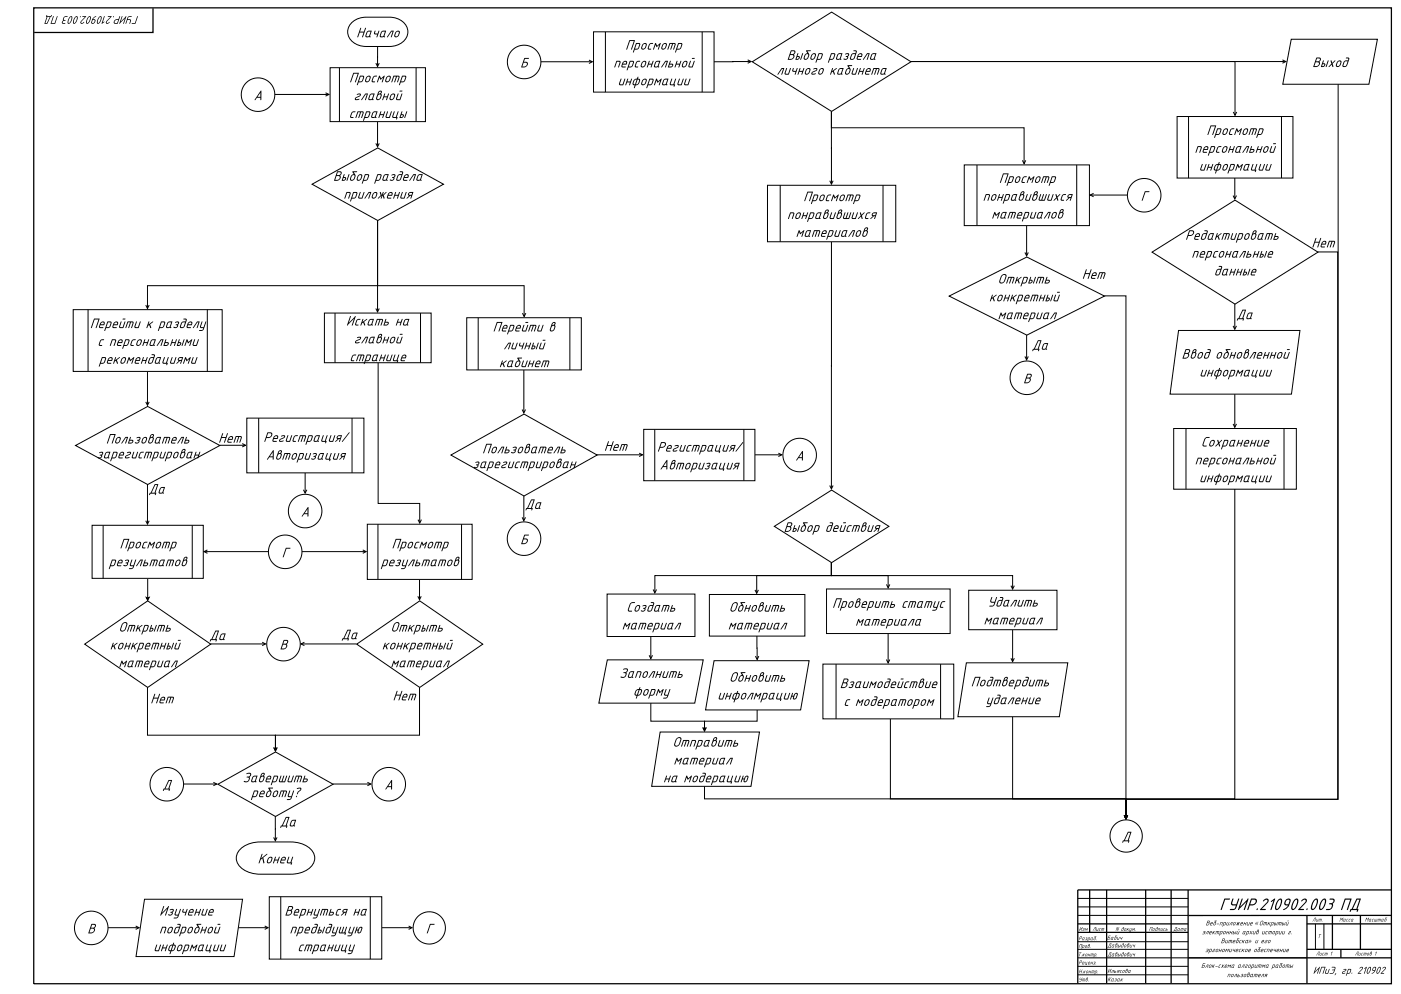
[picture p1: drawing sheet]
<svg xmlns="http://www.w3.org/2000/svg" width="838mm" height="594mm" viewBox="0 0 838 594" stroke-linecap="round" stroke-linejoin="round" font-family="sans-serif">
<g fill="none" stroke="#000" stroke-width=".76" stroke-linecap="butt">
<path d="M20 5h812v583h-812zM91 5v14h-71M651 532v25M662 532v56M685 532v56M700 532v56M710 532v56M832 532h-188v56M644 557h66M644 552h66M781 547v41M781 552h51"/>
<path d="M797 547v20M813 547v20M832 547h-122M710 572h122M781 567h51M802 567v5"/>
</g>
<g fill="none" stroke="#000" stroke-width=".6">
<path d="M767 36l2 1-2 1M768 37h-224h194v31M737 67l1 2 1-2M611 96l1 2 1-2M612 97v-21h-115v-10v43M496 108l1 2 1-2M644 537h66M644 542h66M644 547h66M786 552v15M791 552v15M644 578h66"/>
<path d="M644 567h66M644 572h137M644 563h66M644 583h66"/>
</g>
<path d="M450 37l47-30 48 30-48 30z" fill="#fff"/>
<path d="M450 37l47-30 48 30-48 30zM737 117l1 2 1-2M738 106v12" fill="none" stroke="#000" stroke-width=".6"/>
<path d="M704 70h69v36h-69z" fill="#fff"/>
<path d="M800 50v428h-127v11M704 70h69v36h-69zM711 70v36M766 70v36M672 487l1 2 1-2" fill="none" stroke="#000" stroke-width=".6"/>
<path d="M772 23h51l-5 27h-51z" fill="#fff"/>
<path d="M772 23h51l-5 27h-51zM788 151h12v327h-127v11M737 195l1 2 1-2M738 182v14M672 487l1 2 1-2" fill="none" stroke="#000" stroke-width=".6"/>
<path d="M689 151l49-31 50 31-50 31z" fill="#fff"/>
<path d="M689 151l49-31 50 31-50 31zM738 235v20M737 253l1 2 1-2" fill="none" stroke="#000" stroke-width=".6"/>
<path d="M705 198h72l-5 38h-73z" fill="#fff"/>
<path d="M705 198h72l-5 38h-73zM738 292v185h-65v12M672 487l1 2 1-2" fill="none" stroke="#000" stroke-width=".6"/>
<path d="M702 256h73v36h-73z" fill="#fff"/>
<path d="M660 177h13v312M613 213l1 2 1-2M614 200v15M702 256h73v36h-73zM709 256v36M768 256v36M672 487l1 2 1-2" fill="none" stroke="#000" stroke-width=".6"/>
<path d="M567 177l47-23 46 23-46 23z" fill="#fff"/>
<path d="M567 177l47-23 46 23-46 23zM64 554h19M81 553l2 1-2 1" fill="none" stroke="#000" stroke-width=".6"/>
<circle cx="55" cy="555" r="10" fill="#fff"/>
<g fill="none" stroke="#000" stroke-width=".6">
<path d="M142 554h18M158 553l2 1-2 1"/>
<circle cx="55" cy="555" r="10"/>
</g>
<path d="M86 537h59l-5 35h-59z" fill="#fff"/>
<path d="M86 537h59l-5 35h-59zM228 554h18M244 553l2 1-2 1" fill="none" stroke="#000" stroke-width=".6"/>
<path d="M161 536h67v37h-67z" fill="#fff"/>
<path d="M161 536h67v37h-67zM168 536v37M221 536v37" fill="none" stroke="#000" stroke-width=".6"/>
<circle cx="257" cy="555" r="10" fill="#fff"/>
<g fill="none" stroke="#000" stroke-width=".6">
<path d="M614 135v17M613 151l1 2 1-2"/>
<circle cx="257" cy="555" r="10"/>
</g>
<path d="M576 99h75v36h-75z" fill="#fff"/>
<path d="M576 99h75v36h-75zM584 99v36M644 99v36M605 376v19M604 393l1 2 1-2" fill="none" stroke="#000" stroke-width=".6"/>
<path d="M579 353h53v23h-53z" fill="#fff"/>
<path d="M579 353h53v23h-53zM531 379v17M530 394l1 2 1-2" fill="none" stroke="#000" stroke-width=".6"/>
<path d="M494 352h74v27h-74z" fill="#fff"/>
<path d="M494 352h74v27h-74zM452 392l1 2 1-2M452 380l1 14" fill="none" stroke="#000" stroke-width=".6"/>
<path d="M424 355h57v25h-57z" fill="#fff"/>
<path d="M424 355h57v25h-57zM388 392l1 2 1-2M389 380v13" fill="none" stroke="#000" stroke-width=".6"/>
<path d="M363 355h52v25h-52z" fill="#fff"/>
<path d="M363 355h52v25h-52zM532 430v47h141v12M672 487l1 2 1-2" fill="none" stroke="#000" stroke-width=".6"/>
<path d="M492 397h78v33h-78z" fill="#fff"/>
<path d="M492 397h78v33h-78zM500 397v33M562 397v33M420 435l1 2 1-2M453 424v7h-32v5" fill="none" stroke="#000" stroke-width=".6"/>
<path d="M427 395h57l-5 29h-57z" fill="#fff"/>
<path d="M427 395h57l-5 29h-57zM389 420v11h32v5M420 435l1 2 1-2" fill="none" stroke="#000" stroke-width=".6"/>
<path d="M363 394h57l-5 26h-57z" fill="#fff"/>
<path d="M363 394h57l-5 26h-57zM421 470v7h252v12M672 487l1 2 1-2" fill="none" stroke="#000" stroke-width=".6"/>
<path d="M395 438h59l-5 32h-59z" fill="#fff"/>
<path d="M395 438h59l-5 32h-59zM605 428v49h68v12M672 487l1 2 1-2" fill="none" stroke="#000" stroke-width=".6"/>
<path d="M578 396h60l-5 32h-60z" fill="#fff"/>
<path d="M225 38l1 2 1-2M226 28v11M578 396h60l-5 32h-60z" fill="none" stroke="#000" stroke-width=".6"/>
<path d="M211 13l3-2 3-1h16a9 9 0 0 1 10 12 11 11 0 0 1-10 6h-14a9 9 0 0 1-10-12z" fill="#fff"/>
<path d="M211 13l3-2 3-1h16a9 9 0 0 1 10 12 11 11 0 0 1-10 6h-14a9 9 0 0 1-10-12zM226 73v14M225 86l1 2 1-2" fill="none" stroke="#000" stroke-width=".6"/>
<path d="M197 40h57v33h-57z" fill="#fff"/>
<path d="M197 40h57v33h-57zM203 40v33M249 40v33M226 132v39h-138v13M226 132v54M226 132v39h87v18M87 182l1 2 1-2M225 184l1 2 1-2M312 187l1 2 1-2" fill="none" stroke="#000" stroke-width=".6"/>
<path d="M187 110l39-22 39 22-39 22z" fill="#fff"/>
<path d="M187 110l39-22 39 22-39 22zM226 217v84h25v11M250 311l1 2 1-2" fill="none" stroke="#000" stroke-width=".6"/>
<path d="M194 187h64v30h-64z" fill="#fff"/>
<path d="M194 187h64v30h-64zM200 187v30M251 187v30M88 222v20M87 240l1 2 1-2" fill="none" stroke="#000" stroke-width=".6"/>
<path d="M44 185h89v37h-89z" fill="#fff"/>
<path d="M44 185h89v37h-89zM53 185v37M124 185v37M313 221v25M312 245l1 2 1-2" fill="none" stroke="#000" stroke-width=".6"/>
<path d="M279 190h69v31h-69z" fill="#fff"/>
<path d="M279 190h69v31h-69zM286 190v31M341 190v31M250 356l1 2 1-2M251 346v12" fill="none" stroke="#000" stroke-width=".6"/>
<path d="M220 313h62v33h-62z" fill="#fff"/>
<path d="M220 313h62v33h-62zM226 313v33M276 313v33M199 469h22M220 468l2 1-2 1M165 488v14M164 501l1 2 1-2" fill="none" stroke="#000" stroke-width=".6"/>
<path d="M130 469l35-20 34 20-34 19z" fill="#fff"/>
<path d="M130 469l35-20 34 20-34 19z" fill="none" stroke="#000" stroke-width=".6"/>
<path d="M143 508a17 17 0 0 1 13-5h18a13 13 0 0 1 14 10 13 13 0 0 1-14 10h-18a13 13 0 0 1-15-10l1-2z" fill="#fff"/>
<path d="M131 266h15M145 265l2 1-2 1M88 289v24M87 311l1 2 1-2M143 508a17 17 0 0 1 13-5h18a13 13 0 0 1 14 10 13 13 0 0 1-14 10h-18a13 13 0 0 1-15-10l1-2z" fill="none" stroke="#000" stroke-width=".6"/>
<path d="M45 266l43-23 43 23-43 24z" fill="#fff"/>
<path d="M45 266l43-23 43 23-43 24zM181 293l1 2 1-2M182 283v11" fill="none" stroke="#000" stroke-width=".6"/>
<path d="M148 250h70v33h-70z" fill="#fff"/>
<path d="M148 250h70v33h-70zM155 250v33M210 250v33M87 357l1 1 1-1-1 2zM88 346v12" fill="none" stroke="#000" stroke-width=".6"/>
<path d="M87 357l1 1 1-1-1 2z" fill="#000"/>
<path d="M55 314h67v32h-67z" fill="#fff"/>
<path d="M55 314h67v32h-67zM62 314v32M115 314v32M126 385h32M157 384l2 1-2 1M88 411v28h77v9M164 447l1 2 1-2" fill="none" stroke="#000" stroke-width=".6"/>
<path d="M51 385l37-26 38 26-38 26z" fill="#fff"/>
<path d="M357 272h27M382 271l2 1-2 1M313 296v15M312 309l1 2 1-2M51 385l37-26 38 26-38 26z" fill="none" stroke="#000" stroke-width=".6"/>
<path d="M270 272l43-25 44 25-44 24z" fill="#fff"/>
<path d="M270 272l43-25 44 25-44 24zM451 272h16M465 271l2 1-2 1" fill="none" stroke="#000" stroke-width=".6"/>
<path d="M385 257h66v30h-66z" fill="#fff"/>
<path d="M164 56h32M195 55l2 1-2 1M385 257h66v30h-66zM391 257v30M445 257v30" fill="none" stroke="#000" stroke-width=".6"/>
<circle cx="154" cy="57" r="10" fill="#fff"/>
<circle cx="154" cy="57" r="10" fill="none" stroke="#000" stroke-width=".6"/>
<circle cx="313" cy="322" r="10" fill="#fff"/>
<circle cx="313" cy="322" r="10" fill="none" stroke="#000" stroke-width=".6"/>
<circle cx="478" cy="272" r="10" fill="#fff"/>
<circle cx="478" cy="272" r="10" fill="none" stroke="#000" stroke-width=".6"/>
<circle cx="182" cy="305" r="10" fill="#fff"/>
<g fill="none" stroke="#000" stroke-width=".6">
<path d="M123 330h37M124 329l-2 1 2 1M180 330h38M217 329l2 1-2 1"/>
<circle cx="182" cy="305" r="10"/>
</g>
<circle cx="170" cy="330" r="10" fill="#fff"/>
<circle cx="170" cy="330" r="10" fill="none" stroke="#000" stroke-width=".6"/>
<circle cx="169" cy="385" r="10" fill="#fff"/>
<g fill="none" stroke="#000" stroke-width=".6">
<path d="M181 385h32M182 384l-2 1 2 1M251 411v28h-86v9M164 447l1 2 1-2"/>
<circle cx="169" cy="385" r="10"/>
</g>
<path d="M213 385l38-26 38 26-38 26z" fill="#fff"/>
<path d="M213 385l38-26 38 26-38 26zM110 469h19M128 468l2 1-2 1" fill="none" stroke="#000" stroke-width=".6"/>
<circle cx="100" cy="469" r="10" fill="#fff"/>
<circle cx="100" cy="469" r="10" fill="none" stroke="#000" stroke-width=".6"/>
<circle cx="232" cy="469" r="10" fill="#fff"/>
<g fill="none" stroke="#000" stroke-width=".6">
<path d="M447 36l2 1-2 1M448 37h-21"/>
<circle cx="232" cy="469" r="10"/>
</g>
<path d="M355 19h72v36h-72z" fill="#fff"/>
<path d="M355 19h72v36h-72zM362 19v36M420 19v36M323 37h31M352 36l2 1-2 1" fill="none" stroke="#000" stroke-width=".6"/>
<circle cx="313" cy="37" r="10" fill="#fff"/>
<g fill="none" stroke="#000" stroke-width=".6">
<path d="M652 117h22M654 116l-2 1 2 1"/>
<circle cx="313" cy="37" r="10"/>
</g>
<circle cx="684" cy="117" r="10" fill="#fff"/>
<circle cx="684" cy="117" r="10" fill="none" stroke="#000" stroke-width=".6"/>
<circle cx="614" cy="226" r="10" fill="#fff"/>
<g fill="none" stroke="#000" stroke-width=".6">
<path d="M497 144v148M496 290l1 2 1-2"/>
<circle cx="614" cy="226" r="10"/>
</g>
<path d="M459 111h76v33h-76z" fill="#fff"/>
<path d="M459 111h76v33h-76zM466 111v33M528 111v33M497 336v8h-106v10M497 336v8h-45v10M497 336v8h34v7M497 336v8h108v8M390 352l1 2 1-2M451 353l1 2 1-2M530 349l1 2 1-2M604 350l1 2 1-2" fill="none" stroke="#000" stroke-width=".6"/>
<path d="M463 315l34-22 34 22-34 21z" fill="#fff"/>
<path d="M463 315l34-22 34 22-34 21z" fill="none" stroke="#000" stroke-width=".6"/>
<circle cx="673" cy="500" r="10" fill="#fff"/>
<circle cx="673" cy="500" r="10" fill="none" stroke="#000" stroke-width=".6"/>
<text font-size="10.7" x="729" y="544">ГУИР.210902.003 ПД</text>
<g font-size="8.9">
<text x="213" y="22">Начало</text>
<text x="374" y="30">Просмотр</text>
<text x="470" y="36">Выбор раздела</text>
<text x="311" y="40">Б</text>
<text x="367" y="40">персональной</text>
<text x="784" y="40">Выход</text>
<text x="464" y="45">личного кабинета</text>
<text x="209" y="49">Просмотр</text>
<text x="369" y="51">информации</text>
<text x="152" y="60">А</text>
<text x="211" y="60">главной</text>
<text x="208" y="71">страницы</text>
<text x="721" y="81">Просмотр</text>
<text x="714" y="91">персональной</text>
<text x="717" y="102">информации</text>
<text x="199" y="108">Выбор раздела</text>
<text x="597" y="109">Просмотр</text>
<text x="205" y="119">приложения</text>
<text x="480" y="120">Просмотр</text>
<text x="587" y="120">понравившихся</text>
<text x="682" y="120">Г</text>
<text x="470" y="131">понравившихся</text>
<text x="593" y="131">материалов</text>
<text x="476" y="142">материалов</text>
<text x="708" y="143">Редактировать</text>
<text x="784" y="148">Нет</text>
<text x="712" y="154">персональные</text>
<text x="647" y="167">Нет</text>
<text x="726" y="165">данные</text>
<text x="596" y="169">Открыть</text>
<text x="591" y="180">конкретный</text>
<text x="596" y="191">материал</text>
<text x="739" y="191">Да</text>
<text x="54" y="196">Перейти к разделу</text>
<text x="207" y="195">Искать на</text>
<text x="294" y="198">Перейти в</text>
<text x="58" y="207">с персональными</text>
<text x="211" y="205">главной</text>
<text x="301" y="209">личный</text>
<text x="617" y="209">Да</text>
<text x="209" y="216">странице</text>
<text x="706" y="214">Ввод обновленной</text>
<text x="59" y="217">рекомендациями</text>
<text x="298" y="219">кабинет</text>
<text x="717" y="225">информации</text>
<text x="612" y="229">В</text>
<text x="63" y="265">Пользователь</text>
<text x="130" y="265">Нет</text>
<text x="157" y="264">Регистрация/</text>
<text x="361" y="269">Нет</text>
<text x="393" y="270">Регистрация/</text>
<text x="718" y="267">Сохранение</text>
<text x="58" y="274">зарегистрирован</text>
<text x="159" y="275">Авторизация</text>
<text x="288" y="271">Пользователь</text>
<text x="475" y="275">А</text>
<text x="282" y="280">зарегистрирован</text>
<text x="394" y="281">Авторизация</text>
<text x="714" y="278">персональной</text>
<text x="717" y="288">информации</text>
<text x="89" y="295">Да</text>
<text x="314" y="304">Да</text>
<text x="180" y="309">А</text>
<text x="468" y="318">Выбор действия</text>
<text x="71" y="328">Просмотр</text>
<text x="234" y="328">Просмотр</text>
<text x="311" y="325">Б</text>
<text x="168" y="333">Г</text>
<text x="65" y="338">результатов</text>
<text x="228" y="338">результатов</text>
<text x="374" y="366">Создать</text>
<text x="436" y="366">Обновить</text>
<text x="497" y="363">Проверить статус</text>
<text x="590" y="363">Удалить</text>
<text x="71" y="378">Открыть</text>
<text x="233" y="378">Открыть</text>
<text x="372" y="376">материал</text>
<text x="435" y="376">материал</text>
<text x="511" y="374">материала</text>
<text x="588" y="373">материал</text>
<text x="125" y="383">Да</text>
<text x="204" y="382">Да</text>
<text x="66" y="388">конкретный</text>
<text x="167" y="388">В</text>
<text x="228" y="388">конкретный</text>
<text x="71" y="399">материал</text>
<text x="233" y="399">материал</text>
<text x="370" y="405">Заполнить</text>
<text x="436" y="407">Обновить</text>
<text x="502" y="411">Взаимодействие</text>
<text x="580" y="410">Подтвердить</text>
<text x="235" y="419">Нет</text>
<text x="378" y="416">форму</text>
<text x="429" y="418">инфолмрацию</text>
<text x="90" y="420">Нет</text>
<text x="504" y="422">с модератором</text>
<text x="589" y="421">удаление</text>
<text x="402" y="446">Отправить</text>
<text x="402" y="457">материал</text>
<text x="145" y="468">Завершить</text>
<text x="396" y="468">на модерацию</text>
<text x="97" y="472">Д</text>
<text x="230" y="472">А</text>
<text x="150" y="476">реботу?</text>
<text x="167" y="494">Да</text>
<text x="671" y="503">Д</text>
<text x="154" y="516">Конец</text>
<text x="95" y="547">Изучение</text>
<text x="170" y="547">Вернуться на</text>
<text x="52" y="558">В</text>
<text x="95" y="558">подробной</text>
<text x="173" y="558">предыдущую</text>
<text x="254" y="558">Г</text>
<text x="92" y="569">информации</text>
<text x="178" y="569">страницу</text>
</g>
<text font-size="7.2" x="83" y="10" transform="rotate(180 83 10)">ГУИР.210902.003 ПД</text>
<text font-size="6.4" x="785" y="582">ИПиЭ, гр. 210902</text>
<g font-size="4.3">
<text x="721" y="553">Веб-приложение «Открытый</text>
<text x="718" y="558">электронный архив истории г.</text>
<text x="730" y="564">Витебска» и его</text>
<text x="720" y="569">эргономическое обеспечение</text>
<text x="718" y="578">Блок-схема алгоритма работы</text>
<text x="733" y="584">пользователя</text>
</g>
<g font-size="3.8">
<text x="662" y="562">Бабич</text>
<text x="662" y="566">Давыдович</text>
<text x="662" y="572">Давыдович</text>
<text x="662" y="582">Ильясова</text>
<text x="662" y="587">Казак</text>
</g>
<g font-size="3.6">
<text x="784" y="551">Лит.</text>
<text x="800" y="551">Масса</text>
<text x="816" y="551">Масштаб</text>
<text x="645" y="556">Изм</text>
<text x="653" y="556">Лист</text>
<text x="667" y="556">N докум.</text>
<text x="687" y="556">Подпись</text>
<text x="701" y="556">Дата</text>
<text x="645" y="562">Разраб.</text>
<text x="787" y="561">Т</text>
<text x="645" y="567">Пров.</text>
<text x="644" y="572">Т.контр.</text>
<text x="787" y="571">Лист 1</text>
<text x="810" y="571">Листов 1</text>
<text x="645" y="582">Н.контр.</text>
<text x="645" y="576">Реценз.</text>
<text x="645" y="587">Утв.</text>
</g>
</svg>
